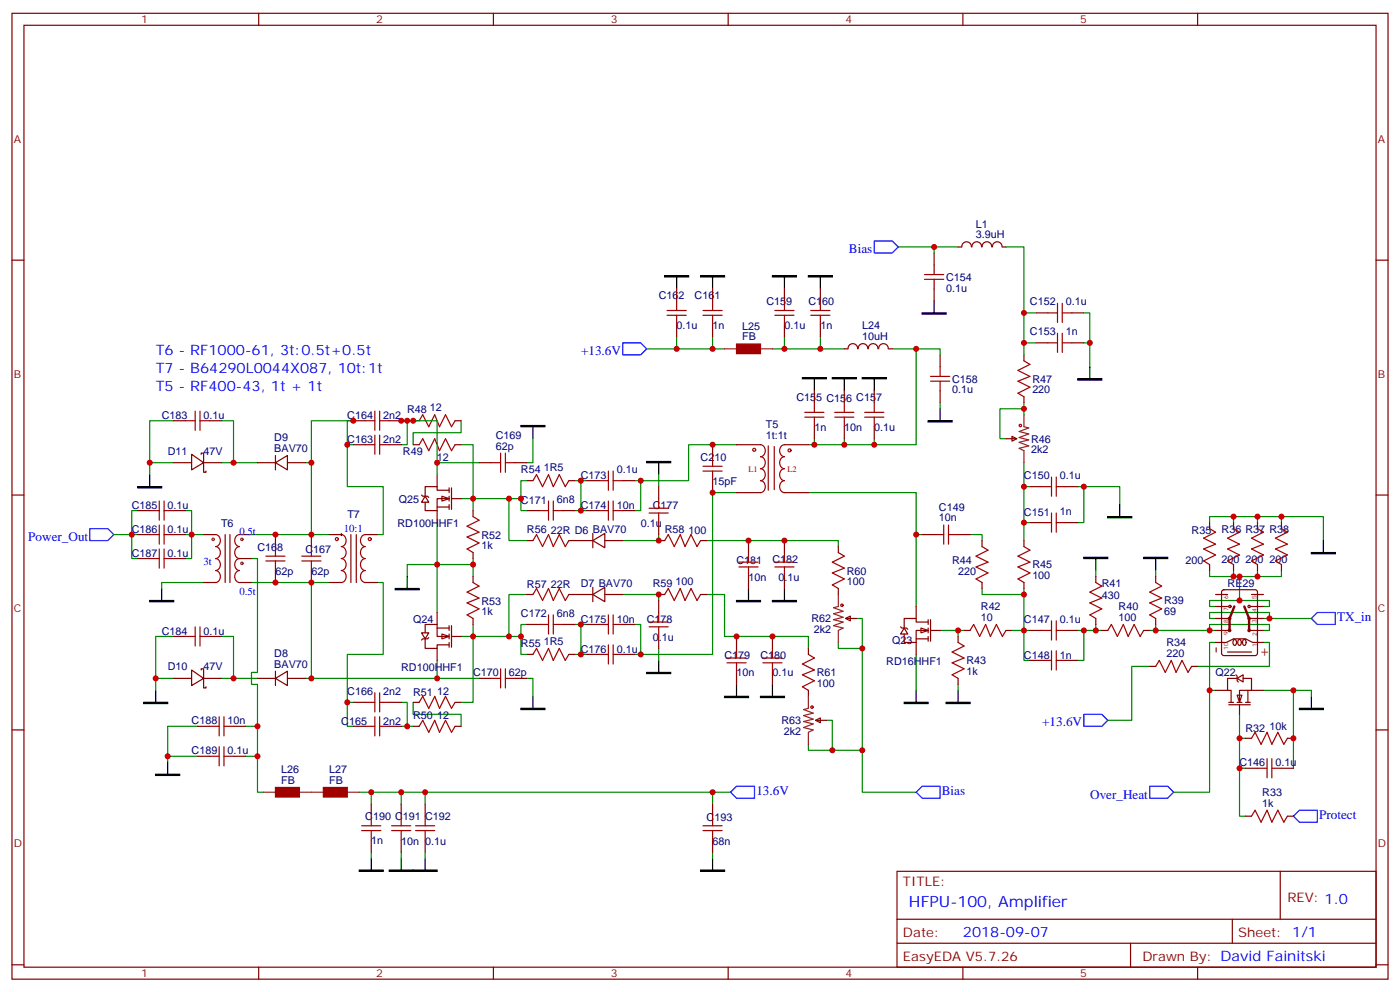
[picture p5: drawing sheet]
<svg xmlns="http://www.w3.org/2000/svg" width="412mm" height="292mm" viewBox="0 0 412 292" stroke-linecap="round" stroke-linejoin="round" font-family="sans-serif">
<g fill="none" stroke="#870000" stroke-width=".35">
<path d="M3.5 3.9h405.4v284.4h-405.4zM7.1 7.4h398.2v277.3h-398.2zM76.2 3.9v3.5M145.3 3.9v3.5M214.5 3.9v3.5M283.6 3.9v3.5M352.8 3.9v3.5M3.5 76.6h3.6M405.3 76.6h3.6M3.5 145.7h3.6M405.3 145.7h3.6M358.1 178.5h3.8"/>
<path d="M358.1 175h3.5M360.1 173.8l.4-.2h9.2l.7 .4v18.3l-.4 .6-9.5 .1-.6-.5-.1-18.2zM368.3 178.5h3.9M368.7 175h3.5M358.1 189.1h3.1l2.2-1h3.5l2.1 1h3.2M358.1 182.1h4.2M358.1 185.6h3.8M361.6 191.9h7.1M363.5 188.3a.82 .82 0 0 1 .7 .8 .82 .82 0 0 1-.7 .8l-.3-.8zM364.9 188.3a.82 .82 0 0 1 .8 .8 .82 .82 0 0 1-.8 .8l-.3-.8zM366.3 188.3a.82 .82 0 0 1 .8 .8 .82 .82 0 0 1-.8 .8l-.3-.8zM368.3 182.1h3.9"/>
<path d="M368.3 185.6h3.9M3.5 214.9h3.6M405.3 214.9h3.6M264.2 256.5h141.1v28.2h-141.1zM377.1 256.5v14.1M264.2 270.6h141.1M264.2 277.7h141.1M333 277.7v7M363 270.6v7.1M3.5 284h3.6M76.2 284.7v3.6M145.3 284.7v3.6"/>
<path d="M214.5 284.7v3.6M283.6 284.7v3.6M352.8 284.7v3.6M405.3 284h3.6"/>
<circle cx="362.3" cy="178.5" r=".35"/>
<circle cx="367.9" cy="178.5" r=".35"/>
<circle cx="362.2" cy="185.6" r=".35"/>
<circle cx="362.2" cy="182.1" r=".35"/>
<circle cx="367.9" cy="182.1" r=".35"/>
<circle cx="367.9" cy="185.6" r=".35"/>
</g>
<g fill="none" stroke="#008700" stroke-width=".35">
<path d="M264.6 72.7h10.6M282.2 72.7h-7v1.8M296.3 72.7h5.3v31.8M199.3 99.2v3.5M209.9 99.2v3.5M231.1 99.2v3.5M241.7 99.2v3.5M301.6 92.1h3.6M319.3 92.1h1.7v15.9M190.5 102.7h22.9M227.5 102.7h21.2M262.8 102.7h7.1v28.2h-31.8"/>
<path d="M269.9 102.7h7v1.8M276.9 118.6v1.7M301.6 118.6v1.7M301.6 100.9h3.6M319.3 100.9h1.7M51.2 136.2h-7.1v3.5M51.2 123.9h-7.1v12.3M65.3 136.2h10.5M65.3 123.9h3.5v12.3M90 136.2h1.7M102.3 130.9v12.4h10.6v14.1h-1.8M104.1 123.9h-1.8v7h1.8"/>
<path d="M118.2 123.9h1.7v7h-1.7M119.9 123.9h1.8M128.8 136.2h12.3M135.8 130.9h3.5v15.9h14.2M135.8 123.9v3.5h-14.1v3.5M157 129.2v7h-1.8M194 139.7v3.6M217 130.9h-14.2v10.6h-14.1M239.9 129.2v1.7M248.7 129.2v1.7M257.5 129.2v1.7M301.6 122.1v-1.8h-7v8.9h1.7"/>
<path d="M301.6 136.2v7.1M33.5 157.4h7.1M40.6 150.3h-1.8v14.1h1.8M54.7 150.3h1.7v14.1h-1.7M54.7 157.4h5.3M91.7 157.4h5.3M128.8 153.8v26.5M135.8 146.8h3.5v3.5M149.9 146.8v12.3h5.3M155.2 141.5h-1.7v8.8h1.7M169.3 141.5h1.8v8.8h-1.8M171.1 141.5h1.8"/>
<path d="M171.1 150.3h1.8M187 141.5h1.7v8.8h-1.7M194 157.4v1.7h-10.6M208.1 159.1h38.8v1.8M217 145h-7.1v47.7h-21.2M238.1 145h31.8v33.5M269.9 157.4h1.7M285.8 157.4h3.5v1.7M301.6 153.8h1.8M303.4 143.3h-1.8v15.8M317.5 143.3h12.3v5.3M319.3 143.3v10.5h-1.8"/>
<path d="M356.3 153.8v-1.7h33.5v7M363.4 152.1v1.7M370.4 152.1v1.7M377.5 152.1v1.7M60 171.5h-12.4v1.7M74.1 171.5h17.6v28.2h37.1v-5.3M74.1 164.4h1.7v33.5h-1.7v3.6h1.7v31.7h1.8M91.7 171.5h5.3M111.1 171.5h1.8v21.2h-10.6v14.1M139.3 166.2h-19.4v3.5M139.3 164.4v5.3M155.2 175h-5.3v12.4"/>
<path d="M183.4 175h10.6v1.8M208.1 175h5.3v12.4h24.7v3.5M289.3 173.2v1.8h12.3M301.6 173.2v12.4h-3.5M322.8 168v1.7M340.4 168v1.7M356.3 168v1.7h8.8v7.1M358.1 178.5h-1.8v-1.7h17.6v1.7h-1.7M363.4 168v1.7M370.4 168v1.7M377.5 168v1.7h-12.4M51.2 199.7h-5.3v3.5"/>
<path d="M51.2 187.4h-5.3v12.3M65.3 199.7h10.5M65.3 187.4h3.5v12.3M90 199.7h1.7M128.8 199.7h12.3M139.3 183.8v3.6h-3.5M153.5 187.4h-14.2v19.4h-3.5M155.2 199.7h1.8v5.3M155.2 183.8h-1.7v8.9h1.7M169.3 183.8h1.8v8.9h-1.8M171.1 183.8h1.8M171.1 192.7h1.8"/>
<path d="M187 183.8h1.7v8.9h-1.7M194 190.9v3.5M252.2 182.1h1.8v8.8h-7.1v-1.8M254 190.9v30h-8.8M269.9 192.7v10.5M276.9 185.6h7.1M282.2 185.6v1.8M303.4 185.6h-1.8v8.8h1.8M317.5 185.6h5.3M319.3 185.6v8.8h-1.8M322.8 183.8v1.8h1.8M338.7 185.6h17.6"/>
<path d="M338.7 196.2h-5.3v15.9h-7.1M340.4 183.8v1.8M358.1 189.1h-1.8v14.1h1.8M358.1 185.6h-1.8v-1.8h17.6v1.8h-1.7M358.1 182.1h-1.8v-1.8h17.6v1.8h-1.7M372.2 189.1h1.7v7.1h-21.1M373.9 182.1h12.4M58.2 213.8h-8.8v10.6M72.3 213.8h3.5M104.1 206.8h-1.8v7h1.8M118.2 206.8h1.7v7h-1.7M119.9 213.8h1.8"/>
<path d="M121.7 206.8v3.5h14.1v3.5M243.4 212.1h1.8v8.8h-7.1v-1.8M282.2 201.5v1.7M356.3 203.2v30h-10.6M365.1 210.3v7h1.8M365.1 217.3v8.9h1.8M372.2 203.2h14.1v1.8M381 203.2v23M49.4 222.6h8.8M72.3 222.6h3.5M105.8 233.2h109.4M109.4 233.2v3.5"/>
<path d="M118.2 233.2v3.5M125.2 233.2v3.5M209.9 233.2v3.5M254 220.9v12.3h15.9M365.1 226.2v14.1h1.8M109.4 250.9v1.7M118.2 250.9v1.7M125.2 250.9v1.7M209.9 250.9v1.7"/>
</g>
<g fill="#000" stroke="#000" stroke-width=".35">
<path d="M195.8 81.2h7v.3h-7zM206.4 81.2h7v.3h-7zM227.5 81.2h7.1v.3h-7.1zM238.1 81.2h7.1v.3h-7.1zM271.6 92.1h7.1v.4h-7.1zM236.4 111.2h7v.3h-7zM245.2 111.2h7v.3h-7zM254 111.2h7.1v.3h-7.1zM317.5 111.5h7.1v.4h-7.1zM153.5 125.3h7v.3h-7zM190.5 135.9h7.1v.3h-7.1zM273.4 123.9h7.1v.3h-7.1z"/>
<path d="M40.6 143.3h7v.3h-7zM326.3 152.1h7.1v.3h-7.1zM44.1 176.8h7.1v.3h-7.1zM116.4 173.2h7.1v.4h-7.1zM217 176.8h7v.3h-7zM227.5 176.8h7.1v.3h-7.1zM319.3 164.1h7v.3h-7zM336.9 164.1h7.1v.3h-7.1zM386.3 162.7h7v.3h-7zM190.5 197.9h7.1v.4h-7.1zM42.3 206.8h7.1v.3h-7.1zM153.5 208.5h7v.4h-7z"/>
<path d="M213.4 205h7.1v.4h-7.1zM224 205h7.1v.4h-7.1zM266.3 206.8h7.1v.3h-7.1zM278.7 206.8h7.1v.3h-7.1zM382.8 208.5h7v.4h-7zM45.9 227.9h7v.4h-7zM105.8 256.2h7.1v.3h-7.1zM114.7 256.2h7v.3h-7zM121.7 256.2h7.1v.3h-7.1zM206.4 256.2h7v.3h-7z"/>
</g>
<g fill="none" stroke="#000" stroke-width=".35">
<path d="M199.3 81.5v3.6M209.9 81.5v3.6M231.1 81.5v3.6M241.7 81.5v3.6M275.2 88.6v3.5M239.9 111.5v3.5M248.7 111.5v3.5M257.5 111.5v3.5M321 108v3.5M44.1 139.7v3.6M157 125.6v3.6M194 136.2v3.5"/>
<path d="M276.9 120.3v3.6M329.8 148.6v3.5M389.8 159.1v3.6M47.6 173.2v3.6M119.9 169.7v3.5M220.5 173.2v3.6M231.1 173.2v3.6M322.8 164.4v3.6M340.4 164.4v3.6M194 194.4v3.5M45.9 203.2v3.6M157 205v3.5"/>
<path d="M217 201.5v3.5M227.5 201.5v3.5M269.9 203.2v3.6M282.2 203.2v3.6M386.3 205v3.5M49.4 224.4v3.5M109.4 252.6v3.6M118.2 252.6v3.6M125.2 252.6v3.6M209.9 252.6v3.6"/>
</g>
<path d="M257.5 70.9h5.3l1.8 1.8-1.8 1.8h-5.3zM183.4 100.9h5.3l1.8 1.8-1.8 1.8h-5.3zM26.5 155.6h5.2l1.8 1.8-1.8 1.7h-5.2zM386.3 182.1l1.8-1.8h5.2v3.5h-5.2zM319.3 210.3h5.3l1.7 1.8-1.7 1.7h-5.3zM215.2 233.2l1.8-1.7h5.2v3.5h-5.2zM271.6 231.5h5.3v3.5h-5.3l-1.7-1.8zM338.7 231.5h5.3l1.7 1.7-1.7 1.8h-5.3zM381 240.3l1.8-1.8h5.3v3.5h-5.3z" fill="none" stroke="#00f" stroke-width=".35"/>
<path d="M100.2 157.4h.7M100.5 157v.7" fill="none" stroke="#000" stroke-width=".29"/>
<path d="M363.6 178.5l-1.4 3.6v3.5M366.5 178.5l1.4 3.6v3.5" fill="none" stroke="#870000" stroke-width=".71"/>
<path d="M364.4 204.6h1.4l-.7 2.2z" fill="#fff" stroke="#870000" stroke-width=".35"/>
<g fill="none" stroke="#870000" stroke-width=".35">
<path d="M356.3 153.8v1.8M363.4 153.8v1.8M370.4 153.8v1.8M377.5 153.8v1.8M322.8 169.7v1.8M340.4 169.7v1.8M356.3 166.2v1.8M363.4 166.2v1.8M370.4 166.2v1.8M377.5 166.2v1.8M303.4 185.6h3.5M303.4 194.4h3.5"/>
<path d="M314 185.6h3.5M314 194.4h3.5M322.8 182.1v1.7M324.6 185.6h1.7M336.9 185.6h1.8M338.7 196.2h1.7M340.4 182.1v1.7M351 196.2h1.8M364.1 198.6l.3 .4v1.4l.4 .4M364.4 199.7l1.8-1.1v2.2zM364.4 199.7h-2.8v3.5h1.1v3.6M366.2 199.7h2.5v3.5h-3.6v3.6"/>
<path d="M358.1 203.2h3.5M361.9 207.5h6.4M361.9 206.8h1.5M364.4 206.8h1.4M365.1 207.5v2.8M366.9 206.8h1.4M366.9 217.3h1.8M367.6 203.2v3.6M368.7 203.2h3.5M379.2 217.3h1.8M366.9 226.2h3.5M377.5 226.2h3.5"/>
<path d="M366.9 240.3h1.8M379.2 240.3h1.8"/>
</g>
<g fill="none" stroke="#a10000" stroke-width=".35">
<path d="M356.3 155.6l1.8 1.1-3.6 1.7 3.6 1.8-3.6 1.4 3.6 1.8-3.6 1.7 1.8 1.1M363.4 155.6l1.7 1.1-3.5 1.7 3.5 1.8-3.5 1.4 3.5 1.8-3.5 1.7 1.8 1.1M370.4 155.6l1.8 1.1-3.5 1.7 3.5 1.8-3.5 1.4 3.5 1.8-3.5 1.7 1.7 1.1M377.5 155.6l1.7 1.1-3.5 1.7 3.5 1.8-3.5 1.4 3.5 1.8-3.5 1.7 1.8 1.1M322.8 171.5l1.8 1-3.6 1.8 3.6 1.8-3.6 1.4 3.6 1.7-3.6 1.8 1.8 1.1M340.4 171.5l1.8 1-3.5 1.8 3.5 1.8-3.5 1.4 3.5 1.7-3.5 1.8 1.7 1.1M306.9 185.6h2.8M306.9 194.4h2.8M309.7 182.8v5.6M309.7 191.6v5.6M311.1 182.8v5.6M311.1 191.6v5.6"/>
<path d="M311.1 185.6h2.9M311.1 194.4h2.9M326.3 185.6l1.1-1.8 1.7 3.6 1.8-3.6 1.4 3.6 1.8-3.6 1.7 3.6 1.1-1.8M340.4 196.2l1.1-1.8 1.8 3.5 1.7-3.5 1.4 3.5 1.8-3.5 1.8 3.5 1-1.7M368.7 217.3l1-1.7 1.8 3.5 1.7-3.5 1.4 3.5 1.8-3.5 1.8 3.5 1-1.8M370.4 226.2h2.8M373.2 223.3v5.7M374.6 223.3v5.7M374.6 226.2h2.9M368.7 240.3l1-1.8 1.8 3.5 1.7-3.5 1.4 3.5 1.8-3.5 1.8 3.5 1-1.7"/>
</g>
<path d="M271.3 184.9l2.1 .7-2.1 .7z" fill="#fff" stroke="#870000" stroke-width=".35"/>
<g fill="none" stroke="#870000" stroke-width=".35">
<path d="M275.2 74.5v3.5M286.1 72.7a1.41 1.41 0 0 0-1.4-1.5 1.41 1.41 0 0 0-1.4 1.5h-1.1M286.3 72.7a1.41 1.41 0 0 1 1.4-1.5 1.41 1.41 0 0 1 1.4 1.5M289.3 72.7a1.41 1.41 0 0 1 1.4-1.5 1.41 1.41 0 0 1 1.4 1.5M292.3 72.7a1.41 1.41 0 0 1 1.5-1.5 1.41 1.41 0 0 1 1.4 1.5M295.3 72.7h1M275.2 85.1v3.5M305.2 92.1h3.5M315.7 92.1h3.6M301.6 104.5v1.7M301.6 116.8v1.8M305.2 100.9h3.5"/>
<path d="M315.7 100.9h3.6M296.3 129.2h3.2M298.1 128.4l1.4 .8-1.4 .7zM271.6 157.4h3.6M282.2 157.4h3.6M289.3 159.1v1.8M301.6 159.1v1.8M303.4 143.3h3.5M303.4 153.8h3.5M314 143.3h3.5M314 153.8h3.5M269.9 178.5v3.6"/>
<path d="M289.3 171.5v1.7M301.6 171.5v1.7M265.3 184.5l.3 .4h1.5l.3 .3M266.3 184.9l1.1 1.8h-2.1zM269.9 188.1h3.5M269.9 189.1v3.6M273.4 183.1h-3.5v-1h-3.6v2.8M273.4 185.6h-3.5v3.5h-3.6v-2.4M273.4 182.4v1.4M273.4 184.9v1.4M273.4 187.4v1.4M274.1 182.4v6.4"/>
<path d="M274.1 185.6h2.8M282.2 187.4v1.7M282.2 199.7v1.8M284 185.6h1.8M296.3 185.6h1.8"/>
</g>
<g fill="none" stroke="#a10000" stroke-width=".35">
<path d="M275.2 78v2.8M272.3 82.2h5.7M272.3 80.8h5.7M275.2 82.2v2.9M308.7 92.1h2.8M311.5 89.3v5.6M311.5 98.1v5.7M312.9 89.3v5.6M312.9 98.1v5.7M312.9 92.1h2.8M301.6 106.2l1.8 1.1-3.5 1.7 3.5 1.8-3.5 1.4 3.5 1.8-3.5 1.7 1.7 1.1M308.7 100.9h2.8"/>
<path d="M312.9 100.9h2.8M275.2 157.4h2.8M278 154.6v5.6M279.4 154.6v5.6M279.4 157.4h2.8M306.9 143.3h2.8M306.9 153.8h2.8M309.7 140.4v5.7M309.7 151v5.7M311.1 140.4v5.7M311.1 151v5.7M311.1 143.3h2.9"/>
<path d="M311.1 153.8h2.9M289.3 160.9l1.7 1.1-3.5 1.7 3.5 1.8-3.5 1.4 3.5 1.8-3.5 1.7 1.8 1.1M301.6 160.9l1.8 1.1-3.5 1.7 3.5 1.8-3.5 1.4 3.5 1.8-3.5 1.7 1.7 1.1M282.2 189.1l1.8 1.1-3.5 1.7 3.5 1.8-3.5 1.4 3.5 1.8-3.5 1.7 1.7 1.1M285.8 185.6l1-1.8 1.8 3.6 1.7-3.6 1.4 3.6 1.8-3.6 1.8 3.6 1-1.8"/>
<circle cx="300.6" cy="125.3" r=".35"/>
</g>
<path d="M301.6 122.1v3.5l1.4 .4-2.8 1 2.8 .7-2.8 1.1 2.8 .7-2.8 .7 2.8 1.1-2.8 .7 1.4 .7v3.5" fill="none" stroke="#8c2424" stroke-width=".35"/>
<path d="M130.2 186.7l2.1 .7-2.1 .7z" fill="#fff" stroke="#870000" stroke-width=".35"/>
<g fill="none" stroke="#870000" stroke-width=".35">
<path d="M199.3 85.1v3.5M199.3 95.6v3.6M209.9 85.1v3.5M209.9 95.6v3.6M231.1 85.1v3.5M231.1 95.6v3.6M241.7 85.1v3.5M241.7 95.6v3.6M239.9 115v3.6M248.7 115v3.6M252.6 102.7a1.41 1.41 0 0 0-1.4-1.5 1.41 1.41 0 0 0-1.4 1.5h-1.1M252.8 102.7a1.41 1.41 0 0 1 1.4-1.5 1.41 1.41 0 0 1 1.4 1.5"/>
<path d="M255.8 102.7a1.41 1.41 0 0 1 1.4-1.5 1.41 1.41 0 0 1 1.4 1.5M257.5 115v3.6M258.8 102.7a1.41 1.41 0 0 1 1.4-1.5 1.41 1.41 0 0 1 1.4 1.5M261.8 102.7h1M276.9 104.5v3.5M276.9 115v3.6M217 130.9h7M231.1 130.9h7M239.9 125.6v3.6M248.7 125.6v3.6M257.5 125.6v3.6M217 145h7"/>
<path d="M231.1 145h7M124.2 186.3h2.1l-1.1 1.8zM125.2 188.1v2.8h3.6v-1.1h3.5M125.2 186.3v-2.5h3.6v3.6h3.5M126.3 187.7l-.4 .4h-1.4l-.3 .3M128.8 184.9h3.5M128.8 180.3v3.5M128.8 190.9v3.5M132.3 184.2v1.4M132.3 186.7v1.4M132.3 189.1v1.4M133 184.2v6.3"/>
<path d="M133 187.4h2.8"/>
</g>
<g fill="none" stroke="#a10000" stroke-width=".35">
<path d="M196.5 92.8h5.6M196.5 91.4h5.6M199.3 88.6v2.8M199.3 92.8v2.8M207.1 92.8h5.6M207.1 91.4h5.6M209.9 88.6v2.8M209.9 92.8v2.8M228.2 92.8h5.7M228.2 91.4h5.7M231.1 88.6v2.8M231.1 92.8v2.8"/>
<path d="M238.8 92.8h5.7M238.8 91.4h5.7M241.7 88.6v2.8M241.7 92.8v2.8M239.9 118.6v2.8M248.7 118.6v2.8M257.5 118.6v2.8M274.1 112.2h5.7M274.1 110.8h5.7M276.9 108v2.8M276.9 112.2v2.8M224 130.9a1.81 1.81 0 0 1 1.4 1.8 1.81 1.81 0 0 1-1.4 1.7 1.81 1.81 0 0 1 1.4 1.8 1.81 1.81 0 0 1-1.4 1.8 1.81 1.81 0 0 1 1.4 1.7 1.81 1.81 0 0 1-1.4 1.8 1.81 1.81 0 0 1 1.4 1.8 1.81 1.81 0 0 1-1.4 1.7"/>
<path d="M226.3 131.3v13M228.1 131.4v12.7M231.1 130.9a1.81 1.81 0 0 0-1.4 1.8 1.81 1.81 0 0 0 1.4 1.7 1.81 1.81 0 0 0-1.4 1.8 1.81 1.81 0 0 0 1.4 1.8 1.81 1.81 0 0 0-1.4 1.7 1.81 1.81 0 0 0 1.4 1.8 1.81 1.81 0 0 0-1.4 1.8 1.81 1.81 0 0 0 1.4 1.7M237.1 122.8h5.6M237.1 121.4h5.6M239.9 122.8v2.8M245.9 122.8h5.6M245.9 121.4h5.6M248.7 122.8v2.8M254.7 122.8h5.6M254.7 121.4h5.6M257.5 122.8v2.8"/>
<circle cx="222.2" cy="132.4" r=".44"/>
<circle cx="232.6" cy="132.6" r=".44"/>
</g>
<path d="M213.4 102.7h3.6M224 102.7h3.5" fill="none" stroke="#8c2424" stroke-width=".35"/>
<path d="M217 101.3h7v2.8h-7z" fill="#a10000" stroke="#a10000" stroke-width=".35"/>
<path d="M130.2 146.1l2.1 .7-2.1 .7z" fill="#fff" stroke="#870000" stroke-width=".35"/>
<g fill="none" stroke="#870000" stroke-width=".35">
<path d="M51.2 123.9h3.5M51.2 136.2h5.2M56.4 133.7l3.6 2.5-3.6 2.1zM59.3 133.7v-.3h.7v5.6h.7v-.3M60 136.2h5.3M61.7 123.9h3.6M75.8 136.2h5.3M81.1 136.2l3.6-2.1v4.2zM81.1 134.1v4.2M84.7 136.2h5.3M104.1 123.9h3.5M104.1 130.9h3.5"/>
<path d="M114.7 123.9h3.5M114.7 130.9h3.5M121.7 123.9h1.8M121.7 130.9h1.8M128.8 139.7v3.6M134.1 123.9h1.7M134.1 130.9h1.7M141.1 136.2h3.5M151.7 136.2h3.5M209.9 130.9v3.5M40.6 157.4h3.5M40.6 150.3h3.5"/>
<path d="M51.2 157.4h3.5M51.2 150.3h3.5M60 157.4h3.5M66.3 157.4v14.1M67.7 157.4v14.1M70.6 157.4h3.5M81.1 157.4v3.5M91.7 157.4v3.5M97 157.4h3.5M103.4 157.4v14.1M105 157.4v14.1M107.6 157.4h3.5"/>
<path d="M124.2 145.7l.3 .4h1.4l.4 .3M125.2 146.1l1.1 1.7h-2.1zM128.8 149.3h3.5M128.8 150.3v3.5M132.3 144.3h-3.5v-1h-3.6v2.8M132.3 146.8h-3.5v3.5h-3.6v-2.5M132.3 143.6v1.4M132.3 146.1v1.4M132.3 148.6v1.4M133 143.6v6.4M133 146.8h2.8M139.3 150.3v1.8"/>
<path d="M155.2 141.5h1.8M155.2 150.3h3.5M155.2 159.1h1.8M165.8 150.3h3.5M167.6 141.5h1.7M167.6 159.1h7M172.9 141.5h3.5M172.9 150.3h3.5M174.6 159.1l3.6-2.1v4.3zM174.6 157v4.3M178.2 159.1h5.2M183.4 141.5h3.6"/>
<path d="M183.4 150.3h3.6M194 159.1h1.8M194 143.3v3.5M194 153.8v3.6M206.4 159.1h1.7M209.9 141.5v3.5M220.5 159.1v3.6M231.1 159.1v3.6M40.6 164.4h3.5M51.2 164.4h3.5M60 171.5h3.5M70.6 171.5h3.5"/>
<path d="M70.6 164.4h3.5M81.1 168v3.5M91.7 168v3.5M97 171.5h3.5M107.6 171.5h3.5M139.3 162.7v1.7M139.3 169.7v1.8M155.2 175h1.8M167.6 175h7M174.6 175l3.6-2.1v4.2zM174.6 172.9v4.2M178.2 175h5.2"/>
<path d="M194 175h1.8M194 176.8v3.5M206.4 175h1.7M220.5 169.7v3.5M231.1 169.7v3.5M246.9 160.9v1.8M246.9 173.2v1.8M51.2 199.7h5.2M51.2 187.4h3.5M56.4 197.2l3.6 2.5-3.6 2.1zM59.3 197.2v-.3h.7v5.6h.7v-.3M60 199.7h5.3"/>
<path d="M61.7 187.4h3.6M75.8 199.7h5.3M81.1 199.7l3.6-2.1v4.2zM81.1 197.6v4.2M84.7 199.7h5.3M139.3 182.1v1.7M141.1 199.7h3.5M151.7 199.7h3.5M155.2 192.7h1.8M155.2 183.8h3.5M165.8 183.8h3.5M167.6 192.7h1.7"/>
<path d="M172.9 192.7h3.5M172.9 183.8h3.5M183.4 192.7h3.6M183.4 183.8h3.6M194 187.4v3.5M217 187.4v3.5M217 197.9v3.6M227.5 187.4v3.5M227.5 197.9v3.6M238.1 190.9v1.8M249.1 182.1l1.4-.7v1.4zM249.1 182.1h3.1"/>
<path d="M58.2 213.8h3.5M68.8 213.8h3.5M104.1 213.8h3.5M104.1 206.8h3.5M114.7 213.8h3.5M114.7 206.8h3.5M121.7 213.8h1.8M121.7 206.8h1.8M134.1 213.8h1.7M134.1 206.8h1.7M238.1 203.2v1.8M240.2 212.1l1.5-.8v1.5z"/>
<path d="M240.2 212.1h3.2M58.2 222.6h3.5M68.8 222.6h3.5M109.4 236.7v3.6M118.2 236.7v3.6M125.2 236.7v3.6M209.9 236.7v3.6M109.4 247.3v3.6M118.2 247.3v3.6M125.2 247.3v3.6M209.9 247.3v3.6"/>
</g>
<g fill="none" stroke="#a10000" stroke-width=".35">
<path d="M54.7 123.9h2.8M57.5 121v5.7M58.9 123.9h2.8M58.9 121v5.7M107.6 130.9h2.8M107.6 123.9h2.8M110.4 121v5.7M110.4 128.1v5.6M111.8 121v5.7M111.8 128.1v5.6M111.8 130.9h2.9M111.8 123.9h2.9"/>
<path d="M123.5 123.9l1-1.8 1.8 3.5 1.8-3.5 1.4 3.5 1.7-3.5 1.8 3.5 1.1-1.7M123.5 130.9l1-1.7 1.8 3.5 1.8-3.5 1.4 3.5 1.7-3.5 1.8 3.5 1.1-1.8M144.6 136.2h2.9M147.5 133.4v5.6M148.9 133.4v5.6M148.9 136.2h2.8M179.2 138.7v5.6M180.6 138.7v5.6M207.1 138.7h5.6M207.1 137.3h5.6M209.9 134.4v2.9M209.9 138.7v2.8"/>
<path d="M44.1 150.3h2.8M44.1 157.4h2.8M46.9 147.5v5.6M46.9 154.6v5.6M48.3 150.3h2.9M48.3 147.5v5.6M48.3 154.6v5.6M48.3 157.4h2.9M63.5 157.4a1.81 1.81 0 0 1 1.4 1.7 1.81 1.81 0 0 1-1.4 1.8 1.81 1.81 0 0 1 1.4 1.8 1.81 1.81 0 0 1-1.4 1.7 1.81 1.81 0 0 1 1.4 1.8 1.81 1.81 0 0 1-1.4 1.8 1.81 1.81 0 0 1 1.4 1.7 1.81 1.81 0 0 1-1.4 1.8M70.6 157.4a1.81 1.81 0 0 0-1.5 1.7 1.81 1.81 0 0 0 1.5 1.8 1.81 1.81 0 0 0-1.5 1.8 1.81 1.81 0 0 0 1.5 1.7 1.81 1.81 0 0 0-1.5 1.8 1.81 1.81 0 0 0 1.5 1.8 1.81 1.81 0 0 0-1.5 1.7 1.81 1.81 0 0 0 1.5 1.8M100.5 157.4a1.81 1.81 0 0 1 1.5 1.7 1.81 1.81 0 0 1-1.5 1.8 1.81 1.81 0 0 1 1.5 1.8 1.81 1.81 0 0 1-1.5 1.7 1.81 1.81 0 0 1 1.5 1.8 1.81 1.81 0 0 1-1.5 1.8 1.81 1.81 0 0 1 1.5 1.7 1.81 1.81 0 0 1-1.5 1.8M107.6 157.4a1.81 1.81 0 0 0-1.4 1.7 1.81 1.81 0 0 0 1.4 1.8 1.81 1.81 0 0 0-1.4 1.8 1.81 1.81 0 0 0 1.4 1.7 1.81 1.81 0 0 0-1.4 1.8 1.81 1.81 0 0 0 1.4 1.8 1.81 1.81 0 0 0-1.4 1.7 1.81 1.81 0 0 0 1.4 1.8"/>
<path d="M139.3 152.1l1.8 1-3.5 1.8 3.5 1.8-3.5 1.4 3.5 1.7-3.5 1.8 1.7 1.1M157 141.5l1-1.8 1.8 3.6 1.8-3.6 1.4 3.6 1.7-3.6 1.8 3.6 1.1-1.8M157 159.1l1-1.7 1.8 3.5 1.8-3.5 1.4 3.5 1.7-3.5 1.8 3.5 1.1-1.8M158.7 150.3h2.9M161.6 147.5v5.6M163 147.5v5.6M163 150.3h2.8M176.4 150.3h2.8M176.4 141.5h2.8M179.2 147.5v5.6M180.6 150.3h2.8M180.6 147.5v5.6"/>
<path d="M180.6 141.5h2.8M191.2 151h5.6M191.2 149.6h5.6M194 146.8v2.8M194 151v2.8M195.8 159.1l1-1.7 1.8 3.5 1.8-3.5 1.4 3.5 1.8-3.5 1.7 3.5 1.1-1.8M44.1 164.4h2.8M46.9 161.6v5.7M48.3 161.6v5.7M48.3 164.4h2.9M78.3 165.1h5.7M78.3 163.7h5.7"/>
<path d="M81.1 160.9v2.8M81.1 165.1v2.9M88.9 165.1h5.6M88.9 163.7h5.6M91.7 160.9v2.8M91.7 165.1v2.9M139.3 171.5l1.8 1-3.5 1.8 3.5 1.8-3.5 1.4 3.5 1.7-3.5 1.8 1.7 1.1M157 175l1-1.8 1.8 3.6 1.8-3.6 1.4 3.6 1.7-3.6 1.8 3.6 1.1-1.8M195.8 175l1-1.8 1.8 3.6 1.8-3.6 1.4 3.6 1.8-3.6 1.7 3.6 1.1-1.8M217.7 166.9h5.6M217.7 165.5h5.6M220.5 162.7v2.8"/>
<path d="M220.5 166.9v2.8M228.2 166.9h5.7M228.2 165.5h5.7M231.1 162.7v2.8M231.1 166.9v2.8M246.9 162.7l1.8 1-3.5 1.8 3.5 1.8-3.5 1.4 3.5 1.7-3.5 1.8 1.7 1M54.7 187.4h2.8M57.5 184.5v5.7M58.9 184.5v5.7M58.9 187.4h2.8M144.6 199.7h2.9M147.5 196.9v5.6"/>
<path d="M148.9 196.9v5.6M148.9 199.7h2.8M157 192.7l1-1.8 1.8 3.5 1.8-3.5 1.4 3.5 1.7-3.5 1.8 3.5 1.1-1.7M158.7 183.8h2.9M161.6 181v5.7M163 181v5.7M163 183.8h2.8M176.4 183.8h2.8M176.4 192.7h2.8M179.2 181v5.7M179.2 189.8v5.7M180.6 183.8h2.8"/>
<path d="M180.6 181v5.7M180.6 189.8v5.7M180.6 192.7h2.8M191.2 184.5h5.6M191.2 183.1h5.6M194 180.3v2.8M194 184.5v2.9M214.1 195.1h5.7M214.1 193.7h5.7M217 190.9v2.8M217 195.1v2.8M224.7 195.1h5.7"/>
<path d="M224.7 193.7h5.7M227.5 190.9v2.8M227.5 195.1v2.8M238.1 192.7l1.8 1-3.5 1.8 3.5 1.7-3.5 1.4 3.5 1.8-3.5 1.8 1.7 1M61.7 213.8h2.9M64.6 211v5.6M64.6 219.8v5.7M66 213.8h2.8M66 211v5.6M66 219.8v5.7M107.6 213.8h2.8M107.6 206.8h2.8"/>
<path d="M110.4 203.9v5.7M110.4 211v5.6M111.8 203.9v5.7M111.8 211v5.6M111.8 213.8h2.9M111.8 206.8h2.9M123.5 213.8l1-1.7 1.8 3.5 1.8-3.5 1.4 3.5 1.7-3.5 1.8 3.5 1.1-1.8M123.5 206.8l1-1.8 1.8 3.5 1.8-3.5 1.4 3.5 1.7-3.5 1.8 3.5 1.1-1.7M61.7 222.6h2.9M66 222.6h2.8M106.5 244.5h5.7M106.5 243.1h5.7"/>
<path d="M109.4 240.3v2.8M109.4 244.5v2.8M115.4 244.5h5.6M115.4 243.1h5.6M118.2 240.3v2.8M118.2 244.5v2.8M122.4 244.5h5.7M122.4 243.1h5.7M125.2 240.3v2.8M125.2 244.5v2.8M207.1 244.5h5.6M207.1 243.1h5.6"/>
<path d="M209.9 240.3v2.8M209.9 244.5v2.8"/>
<circle cx="99.2" cy="158.7" r=".44"/>
<circle cx="108.9" cy="158.7" r=".44"/>
<circle cx="248" cy="178.2" r=".35"/>
<circle cx="239.2" cy="208.2" r=".35"/>
</g>
<g fill="none" stroke="#8c2424" stroke-width=".35">
<path d="M246.9 175v3.5l-1.4 .4 2.9 1.1-2.9 .7 2.9 1-2.9 .7 2.9 .7-2.9 1.1 2.9 .7-1.5 .7v3.5M238.1 205v3.5l-1.4 .4 2.8 1-2.8 .7 2.8 1.1-2.8 .7 2.8 .7-2.8 1.1 2.8 .7-1.4 .7v3.5M77.6 233.2h3.5M88.2 233.2h7M102.3 233.2h3.5"/>
<circle cx="62.8" cy="158.8" r=".35"/>
<circle cx="71.3" cy="158.8" r=".35"/>
<circle cx="71.3" cy="165.8" r=".35"/>
</g>
<g fill="#a10000" stroke="#a10000" stroke-width=".35">
<path d="M81.1 231.8h7.1v2.8h-7.1z"/>
<path d="M95.2 231.8h7.1v2.8h-7.1z"/>
</g>
<path d="M104.1 123.9h-12.4v33.5h-17.6M118.2 123.9h10.6v15.8" fill="none" stroke="#008700" stroke-width=".35"/>
<g fill="#c00">
<circle cx="209.9" cy="145" r=".88"/>
<circle cx="209.9" cy="130.9" r=".88"/>
<circle cx="75.8" cy="213.8" r=".88"/>
<circle cx="75.8" cy="222.6" r=".88"/>
<circle cx="209.9" cy="233.2" r=".88"/>
<circle cx="118.2" cy="233.2" r=".88"/>
<circle cx="49.4" cy="222.6" r=".88"/>
<circle cx="68.8" cy="199.7" r=".88"/>
<circle cx="44.1" cy="136.2" r=".88"/>
<circle cx="91.7" cy="136.2" r=".88"/>
<circle cx="254" cy="220.9" r=".88"/>
<circle cx="217" cy="187.4" r=".88"/>
<circle cx="227.5" cy="187.4" r=".88"/>
<circle cx="194" cy="175" r=".88"/>
<circle cx="188.7" cy="192.7" r=".88"/>
<circle cx="149.9" cy="146.8" r=".88"/>
<circle cx="171.1" cy="150.3" r=".88"/>
<circle cx="171.1" cy="192.7" r=".88"/>
<circle cx="153.5" cy="187.4" r=".88"/>
<circle cx="128.8" cy="199.7" r=".88"/>
<circle cx="81.1" cy="171.5" r=".88"/>
<circle cx="81.1" cy="157.4" r=".88"/>
<circle cx="102.3" cy="206.8" r=".88"/>
<circle cx="91.7" cy="157.4" r=".88"/>
<circle cx="139.3" cy="187.4" r=".88"/>
<circle cx="139.3" cy="146.8" r=".88"/>
<circle cx="128.8" cy="166.2" r=".88"/>
<circle cx="139.3" cy="166.2" r=".88"/>
<circle cx="199.3" cy="102.7" r=".88"/>
<circle cx="231.1" cy="102.7" r=".88"/>
<circle cx="248.7" cy="130.9" r=".88"/>
<circle cx="321" cy="100.9" r=".88"/>
<circle cx="301.6" cy="100.9" r=".88"/>
<circle cx="301.6" cy="143.3" r=".88"/>
<circle cx="269.9" cy="157.4" r=".88"/>
<circle cx="282.2" cy="185.6" r=".88"/>
<circle cx="356.3" cy="203.2" r=".88"/>
<circle cx="322.8" cy="185.6" r=".88"/>
<circle cx="340.4" cy="185.6" r=".88"/>
<circle cx="377.5" cy="152.1" r=".88"/>
<circle cx="363.4" cy="152.1" r=".88"/>
<circle cx="370.4" cy="169.7" r=".88"/>
<circle cx="365.1" cy="176.8" r=".88"/>
<circle cx="373.9" cy="182.1" r=".88"/>
<circle cx="381" cy="203.2" r=".88"/>
<circle cx="365.1" cy="226.2" r=".88"/>
<circle cx="365.1" cy="217.3" r=".88"/>
<circle cx="381" cy="217.3" r=".88"/>
<circle cx="365.1" cy="169.7" r=".88"/>
<circle cx="363.4" cy="169.7" r=".88"/>
<circle cx="370.4" cy="152.1" r=".88"/>
<circle cx="356.3" cy="185.6" r=".88"/>
<circle cx="319.3" cy="185.6" r=".88"/>
<circle cx="301.6" cy="185.6" r=".88"/>
<circle cx="301.6" cy="153.8" r=".88"/>
<circle cx="319.3" cy="143.3" r=".88"/>
<circle cx="301.6" cy="120.3" r=".88"/>
<circle cx="301.6" cy="92.1" r=".88"/>
<circle cx="275.2" cy="72.7" r=".88"/>
<circle cx="239.9" cy="130.9" r=".88"/>
<circle cx="257.5" cy="130.9" r=".88"/>
<circle cx="269.9" cy="102.7" r=".88"/>
<circle cx="241.7" cy="102.7" r=".88"/>
<circle cx="209.9" cy="102.7" r=".88"/>
<circle cx="119.9" cy="123.9" r=".88"/>
<circle cx="119.9" cy="213.8" r=".88"/>
<circle cx="91.7" cy="171.5" r=".88"/>
<circle cx="102.3" cy="130.9" r=".88"/>
<circle cx="128.8" cy="136.2" r=".88"/>
<circle cx="171.1" cy="183.8" r=".88"/>
<circle cx="171.1" cy="141.5" r=".88"/>
<circle cx="153.5" cy="146.8" r=".88"/>
<circle cx="149.9" cy="187.4" r=".88"/>
<circle cx="188.7" cy="141.5" r=".88"/>
<circle cx="194" cy="159.1" r=".88"/>
<circle cx="231.1" cy="159.1" r=".88"/>
<circle cx="220.5" cy="159.1" r=".88"/>
<circle cx="254" cy="190.9" r=".88"/>
<circle cx="245.2" cy="220.9" r=".88"/>
<circle cx="91.7" cy="199.7" r=".88"/>
<circle cx="68.8" cy="136.2" r=".88"/>
<circle cx="45.9" cy="199.7" r=".88"/>
<circle cx="56.4" cy="157.4" r=".88"/>
<circle cx="38.8" cy="157.4" r=".88"/>
<circle cx="109.4" cy="233.2" r=".88"/>
<circle cx="125.2" cy="233.2" r=".88"/>
<circle cx="301.6" cy="175" r=".88"/>
<circle cx="104.1" cy="123.9" r=".88"/>
<circle cx="118.2" cy="123.9" r=".88"/>
<circle cx="121.7" cy="123.9" r=".88"/>
</g>
<text font-size="5.3" fill="#800" x="359.6" y="192.7" transform="rotate(-90 359.6 192.7)">-</text>
<text font-size="4.6" fill="#00f" x="267.8" y="267.1">HFPU-100, Amplifier</text>
<g font-size="4.2" fill="#00f">
<text x="45.9" y="104.5">T6 - RF1000-61, 3t:0.5t+0.5t</text>
<text x="45.9" y="109.7">T7 - B64290L0044X087, 10t:1t</text>
<text x="45.9" y="115">T5 - RF400-43, 1t + 1t</text>
<text x="283.6" y="275.9">2018-09-07</text>
</g>
<text font-size="4.2" fill="#800" x="373.7" y="193.7" transform="rotate(-90 373.7 193.7)">+</text>
<g font-size="3.9" fill="#00f">
<text x="250.1" y="74.4">Bias</text>
<text x="171.2" y="104.5">+13.6V</text>
<text x="8.3" y="159.1">Power_Out</text>
<text x="393.9" y="182.8">TX_in</text>
<text x="307" y="213.8">+13.6V</text>
<text x="222.8" y="234">13.6V</text>
<text x="277.4" y="234.1">Bias</text>
<text x="321.1" y="235.1">Over_Heat</text>
<text x="388.6" y="241">Protect</text>
</g>
<g font-size="3.9" fill="#800">
<text x="266" y="260.7">TITLE:</text>
<text x="379.2" y="265.7">REV: 1.0</text>
<text x="266" y="275.9">Date:</text>
<text x="364.8" y="275.9">Sheet: 1/1</text>
<text x="266" y="283">EasyEDA V5.7.26</text>
<text x="336.5" y="283">Drawn By: David Fainitski</text>
</g>
<g font-size="3.2" fill="#800">
<text x="41.6" y="6.9">1</text>
<text x="110.8" y="6.9">2</text>
<text x="179.9" y="6.9">3</text>
<text x="249.1" y="6.9">4</text>
<text x="318.2" y="6.9">5</text>
<text x="4.1" y="42">A</text>
<text x="405.9" y="42">A</text>
<text x="4.1" y="111.2">B</text>
<text x="405.9" y="111.2">B</text>
<text x="4.1" y="180.3">C</text>
<text x="405.9" y="180.3">C</text>
<text x="4.1" y="249.4">D</text>
<text x="405.9" y="249.4">D</text>
<text x="41.6" y="287.7">1</text>
<text x="110.8" y="287.7">2</text>
<text x="179.9" y="287.7">3</text>
<text x="249.1" y="287.7">4</text>
<text x="318.2" y="287.7">5</text>
</g>
<g font-size="3.2" fill="#000080">
<text x="287.4" y="70.1">3.9uH</text>
<text x="287.4" y="67">L1</text>
<text x="278.7" y="82.7">C154</text>
<text x="194" y="88">C162</text>
<text x="204.6" y="88">C161</text>
<text x="225.8" y="89.8">C159</text>
<text x="238.1" y="89.8">C160</text>
<text x="278.7" y="85.8">0.1u</text>
<text x="303.4" y="89.8">C152</text>
<text x="314" y="89.8">0.1u</text>
<text x="199.3" y="96.8">0.1u</text>
<text x="209.9" y="96.8">1n</text>
<text x="218.7" y="100.2">FB</text>
<text x="218.7" y="97">L25</text>
<text x="231.1" y="96.9">0.1u</text>
<text x="241.7" y="96.9">1n</text>
<text x="253.9" y="100.1">10uH</text>
<text x="253.9" y="96.9">L24</text>
<text x="303.4" y="98.6">C153</text>
<text x="314" y="98.6">1n</text>
<text x="280.5" y="112.7">C158</text>
<text x="304.1" y="112.7">R47</text>
<text x="234.6" y="118.1">C155 C156 C157</text>
<text x="280.5" y="115.8">0.1u</text>
<text x="304.1" y="115.8">220</text>
<text x="47.6" y="123.3">C183</text>
<text x="60" y="123.3">0.1u</text>
<text x="102.3" y="123.3">C164</text>
<text x="112.9" y="123.3">2n2</text>
<text x="119.9" y="121.5">R48</text>
<text x="126.7" y="121">12</text>
<text x="225.6" y="125.9">T5</text>
<text x="80.8" y="129.9">D9</text>
<text x="102.3" y="130.4">C163</text>
<text x="112.9" y="130.4">2n2</text>
<text x="146.1" y="129.2">C169</text>
<text x="225.6" y="129.1">1t:1t</text>
<text x="239.9" y="126.9">1n</text>
<text x="248.7" y="126.9">10n</text>
<text x="257.5" y="126.9">0.1u</text>
<text x="303.7" y="130.3">R46</text>
<text x="49.4" y="133.9">D11</text>
<text x="60" y="133.9">47V</text>
<text x="80.8" y="133">BAV70</text>
<text x="118.7" y="133.8">R49</text>
<text x="128.7" y="135.6">12</text>
<text x="146.1" y="132.3">62p</text>
<text x="206.4" y="135.6">C210</text>
<text x="303.7" y="133.5">2k2</text>
<text x="153.5" y="139.2">R54</text>
<text x="160.2" y="138.7">1R5</text>
<text x="171.1" y="140.9">C173</text>
<text x="181.7" y="139.2">0.1u</text>
<text x="209.9" y="142.7">15pF</text>
<text x="301.6" y="141">C150</text>
<text x="312.2" y="141">0.1u</text>
<text x="38.8" y="149.8">C185</text>
<text x="49.4" y="149.8">0.1u</text>
<text x="117.5" y="148">Q25</text>
<text x="153.5" y="148.4">C171</text>
<text x="164" y="148">6n8</text>
<text x="171.1" y="149.8">C174</text>
<text x="181.7" y="149.8">10n</text>
<text x="192.3" y="149.8">C177</text>
<text x="65.1" y="155.1">T6</text>
<text x="102.3" y="152.4">T7</text>
<text x="117.1" y="155.1">RD100HHF1</text>
<text x="188.7" y="155">0.1u</text>
<text x="276.6" y="153.5">10n</text>
<text x="276.6" y="150.3">C149</text>
<text x="301.6" y="151.9">C151</text>
<text x="312.2" y="151.6">1n</text>
<text x="38.8" y="156.8">C186</text>
<text x="49.4" y="156.8">0.1u</text>
<text x="141.8" y="161.7">1k</text>
<text x="141.8" y="158.6">R52</text>
<text x="155.2" y="156.8">R56</text>
<text x="162.3" y="157.2">22R D6 BAV70</text>
<text x="195.8" y="156.8">R58</text>
<text x="202.8" y="157.2">100</text>
<text x="351" y="157.2">R35</text>
<text x="359.8" y="156.8">R36 R37 R38</text>
<text x="38.8" y="163.9">C187</text>
<text x="49.4" y="163.9">0.1u</text>
<text x="75.8" y="162.1">C168</text>
<text x="90" y="162.7">C167</text>
<text x="217" y="166">C181</text>
<text x="227.5" y="165.6">C182</text>
<text x="280.5" y="166">R44</text>
<text x="304.1" y="167.3">R45</text>
<text x="349.2" y="166">200</text>
<text x="359.8" y="165.6">200</text>
<text x="366.9" y="165.6">200</text>
<text x="373.9" y="165.6">200</text>
<text x="81.1" y="169.2">62p</text>
<text x="91.7" y="169.2">62p</text>
<text x="155.2" y="173">R57</text>
<text x="162.3" y="173">22R</text>
<text x="171.1" y="172.7">D7 BAV70</text>
<text x="192.3" y="172.7">R59</text>
<text x="199" y="172.2">100</text>
<text x="220.5" y="170.9">10n</text>
<text x="229.3" y="170.9">0.1u</text>
<text x="249.4" y="172.3">100</text>
<text x="249.4" y="169.1">R60</text>
<text x="282.2" y="169.2">220</text>
<text x="304.1" y="170.5">100</text>
<text x="324.6" y="172.7">R41</text>
<text x="361.6" y="172.7">RE29</text>
<text x="141.8" y="178">R53</text>
<text x="288.9" y="179.6">R42</text>
<text x="324.6" y="176.2">430</text>
<text x="329.5" y="179.6">R40</text>
<text x="342.9" y="177.9">R39</text>
<text x="121.7" y="183.3">Q24</text>
<text x="141.8" y="181.1">1k</text>
<text x="153.5" y="181.5">C172</text>
<text x="164" y="181.5">6n8</text>
<text x="171.1" y="183.3">C175</text>
<text x="181.7" y="183.3">10n</text>
<text x="190.5" y="183.3">C178</text>
<text x="239" y="183.2">R62</text>
<text x="288.9" y="182.8">10</text>
<text x="301.6" y="183.3">C147</text>
<text x="312.2" y="183.3">0.1u</text>
<text x="329.5" y="182.8">100</text>
<text x="342.9" y="181.1">69</text>
<text x="47.6" y="186.8">C184</text>
<text x="60" y="186.8">0.1u</text>
<text x="153.5" y="190.3">R55</text>
<text x="160.2" y="189.8">1R5</text>
<text x="192.3" y="188.6">0.1u</text>
<text x="239.7" y="186.4">2k2</text>
<text x="262.8" y="189.7">Q23</text>
<text x="343.6" y="190.2">R34</text>
<text x="49.4" y="197.4">D10</text>
<text x="60" y="197.4">47V</text>
<text x="80.8" y="196.5">BAV70</text>
<text x="80.8" y="193.4">D8</text>
<text x="118.2" y="197.4">RD100HHF1</text>
<text x="171.1" y="192.1">C176</text>
<text x="181.7" y="192.1">0.1u</text>
<text x="213.4" y="193.9">C179</text>
<text x="224" y="193.9">C180</text>
<text x="261.1" y="195.6">RD16HHF1</text>
<text x="284.7" y="195.5">R43</text>
<text x="301.6" y="193.9">C148</text>
<text x="312.2" y="193.9">1n</text>
<text x="343.6" y="193.4">220</text>
<text x="139.4" y="199.2">C170</text>
<text x="149.9" y="199.2">62p</text>
<text x="217" y="199.1">10n</text>
<text x="227.5" y="199.1">0.1u</text>
<text x="240.6" y="202.2">100</text>
<text x="240.6" y="199.1">R61</text>
<text x="284.7" y="198.7">1k</text>
<text x="358.1" y="199.1">Q22</text>
<text x="102.3" y="204.5">C166</text>
<text x="112.9" y="204.5">2n2</text>
<text x="121.7" y="204.8">R51</text>
<text x="128.8" y="204.5">12</text>
<text x="56.4" y="213.3">C188</text>
<text x="67" y="213.3">10n</text>
<text x="100.5" y="213.3">C165</text>
<text x="112.9" y="213.3">2n2</text>
<text x="121.7" y="211.5">R50</text>
<text x="128.8" y="211.5">12</text>
<text x="230.2" y="213.2">R63</text>
<text x="366.9" y="215.4">R32</text>
<text x="373.9" y="215">10k</text>
<text x="230.9" y="216.4">2k2</text>
<text x="56.4" y="222.1">C189</text>
<text x="67" y="222.1">0.1u</text>
<text x="82.8" y="227.6">L26</text>
<text x="96.9" y="227.6">L27</text>
<text x="365.1" y="225.6">C146</text>
<text x="375.7" y="225.6">0.1u</text>
<text x="82.8" y="230.8">FB</text>
<text x="96.9" y="230.8">FB</text>
<text x="371.8" y="237.5">1k</text>
<text x="371.8" y="234.3">R33</text>
<text x="107.6" y="241.5">C190 C191</text>
<text x="125.2" y="241.5">C192</text>
<text x="208.1" y="241.8">C193</text>
<text x="109.4" y="248.5">1n</text>
<text x="118.2" y="248.9">10n</text>
<text x="125.2" y="248.9">0.1u</text>
<text x="209.9" y="248.9">68n</text>
</g>
<g font-size="3.2" fill="#00f">
<text x="70.6" y="157.4">0.5t</text>
<text x="101.2" y="156.5">10:1</text>
<text x="60" y="166.2">3t</text>
<text x="70.6" y="175">0.5t</text>
</g>
<g font-size="2.5" fill="#a00000">
<text x="220.5" y="138.9">L1</text>
<text x="232" y="138.9">L2</text>
</g>
<g font-size="1.8" fill="#800">
<text x="361.8" y="179.8" transform="rotate(-90 361.8 179.8)">7</text>
<text x="361.8" y="176.2" transform="rotate(-90 361.8 176.2)">6</text>
<text x="370.1" y="176.3" transform="rotate(-90 370.1 176.3)">5</text>
<text x="361.8" y="183.3" transform="rotate(-90 361.8 183.3)">8</text>
<text x="370.1" y="180.1" transform="rotate(-90 370.1 180.1)">4</text>
<text x="370.1" y="183.3" transform="rotate(-90 370.1 183.3)">3</text>
<text x="361.8" y="186.8" transform="rotate(-90 361.8 186.8)">9</text>
<text x="361.8" y="191.4" transform="rotate(-90 361.8 191.4)">10</text>
<text x="370.2" y="190.6" transform="rotate(-90 370.2 190.6)">1</text>
<text x="370.3" y="187.2" transform="rotate(-90 370.3 187.2)">2</text>
</g>
</svg>
